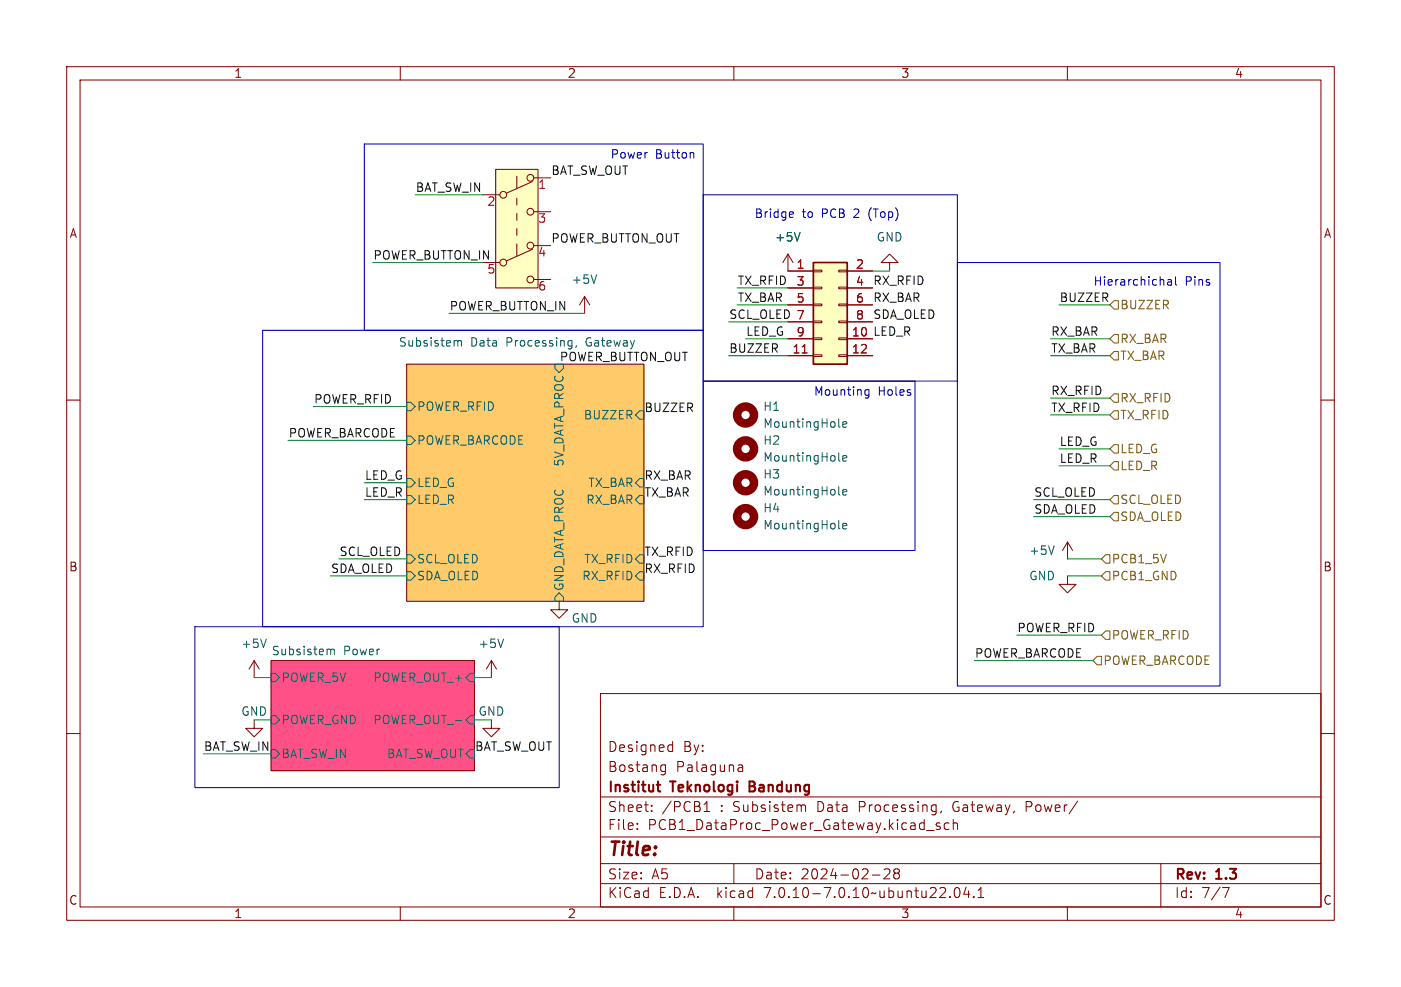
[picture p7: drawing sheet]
<svg xmlns="http://www.w3.org/2000/svg" width="210mm" height="148mm" viewBox="0 0 210 148" stroke-linecap="round" stroke-linejoin="round" font-family="sans-serif">
<g fill="none" stroke="#840000" stroke-width=".15">
<path d="M10 10h190v128h-190zM12 12h186v124h-186zM60 10v2M110 10v2M160 10v2M72.4 29.2h2.5M72.4 39.4h2.5M74.3 25.4h6.3v17.8h-6.3zM77.5 26.4v1.8M77.5 29.7v1M77.5 32v1M77.5 34.3v1"/>
<path d="M77.5 36.6v1.8M79.8 37.4l-3.9 1.7M79.8 27.2l-3.9 1.8M80 26.7h2.5M80 31.8h2.5M80 36.8h2.5M118.1 38.1v2.5h3.8M118.1 38.1l-.8 1.3M118.1 38.1l.8 1.3M133.3 39.4h1.3l-1.3-1.3-1.2 1.3h1.2v1.2M10 60h2M61 54.6h35.5v35.6h-35.5z"/>
<path d="M80 41.9h2.5M87.6 44.5l-.7 1.2M87.6 44.5v2.5M87.6 44.5l.8 1.2M118.1 50.8h3.8M118.1 53.3h3.8M118.1 43.2h3.8M118.1 45.7h3.8M118.1 48.3h3.8M121.9 53.2h1.3v.3h-1.3zM121.9 50.7h1.3v.2h-1.3zM121.9 48.1h1.3v.3h-1.3z"/>
<path d="M121.9 45.6h1.3v.2h-1.3zM121.9 43.1h1.3v.2h-1.3zM121.9 40.5h1.3v.3h-1.3zM125.7 53.2h1.3v.3h-1.3zM125.7 50.7h1.3v.2h-1.3zM125.7 48.1h1.3v.3h-1.3zM125.7 45.6h1.3v.2h-1.3zM125.7 43.1h1.3v.2h-1.3zM125.7 40.5h1.3v.3h-1.3zM127 40.6h3.8M127 50.8h3.8M127 53.3h3.8"/>
<path d="M127 43.2h3.8M127 45.7h3.8M127 48.3h3.8M198 60h2M38.1 99.1l-.8 1.2M38.1 99.1v2.5M38.1 99.1l.8 1.2M40.6 99.1h30.5v16.5h-30.5zM73.7 99.1l-.8 1.2M73.7 99.1v2.5M73.7 99.1l.7 1.2M83.8 90.2v1.2h1.3l-1.3 1.3-1.3-1.3h1.3"/>
<path d="M160 86.4v1.2h1.3l-1.3 1.3-1.3-1.3h1.3M160 81.3v2.5M160 81.3l-.7 1.3M160 81.3l.8 1.3M10 110h2M38.1 108v1.2h1.3l-1.3 1.3-1.3-1.3h1.3M73.7 108v1.2h1.2l-1.2 1.3-1.3-1.3h1.3M90 104h108v32h-108zM90 119.5h108M99.2 115.6h.6M99.2 114.8h.6M99.8 114.7v1.2a.41 .41 0 0 1-.6 .3"/>
<path d="M100.4 111.7l.4 .1M100.8 111.2v1.5M100.8 112.6l-.4 .1M110.7 115.6h.6M110.7 114.8h.5l.1 .9M111.3 115l-.6 .2M198 110h2M60 136v2M90 132.5h108M90 129.5h108M90 125.5h108M95.5 124.2v.2"/>
<path d="M95.5 123.5v.1M97.7 121.5v.2M97.7 120.8v.1M105.5 121.7h.9M105.5 120.6l.5-.4v1.5M110 136v2M110 129.5v3M120.3 120.7l.4 .1 .1 .1v.8M130.8 131.2h1.1M132.5 130.4l.3-.1 .5 .1a.41 .41 0 0 1 0 .5l-.8 .9h.9M134.3 130.9l-.3-.3v-.2l.3-.1 .4 .1 .1 .2v.2l-.3 .1M134.3 130.9l-.3 .3v.3l.3 .3 .4-.1 .1-.2v-.4l-.3-.2"/>
<path d="M134.3 130.9h.2M138.9 124.5h1.1M140.9 123.5l-.4-.1-.2 .2 .1 .2 .5 .2v.3h-.6M141.1 121.6l-.1 .3M142.3 123.5l-.5-.1-.3 .3v.4l.2 .2h.6M142.4 134.4v.2M142.9 123.5a.37 .37 0 0 1 .6 .1v.8M142.9 122.9v1.5M143.2 133.2l.3-.1a.94 .94 0 0 1 0 1.5h-.1a.91 .91 0 0 1-.2-1.4zM144.8 133l-.3 1.1h.9M145.2 133.6v1M146 134.4v.2"/>
<path d="M146.6 134.6h.9M146.6 133.5l.4-.4v1.5M153.8 121h.6M154.4 120.2h-.6v1.5M160 136v2M174 129.5v6.5M183.3 133.1h1l-.7 1.5"/>
<circle cx="75.4" cy="39.4" r=".51"/>
<circle cx="75.4" cy="29.2" r=".51"/>
<circle cx="79.5" cy="36.8" r=".51"/>
<circle cx="79.5" cy="31.8" r=".51"/>
<circle cx="79.5" cy="26.7" r=".51"/>
<circle cx="79.5" cy="41.9" r=".51"/>
</g>
<path d="M98.4 117.7h.6M98.6 118.5l.1 .1 .3 .1M112.3 117.9h.5M112.8 117.2h-.5v1.5h.6" fill="none" stroke="#840000" stroke-width=".3"/>
<path d="M40.6 99.1h30.5v16.5h-30.5z" fill="#ff5087" stroke="#ff5087" stroke-width=".15"/>
<path d="M61 54.6h35.5v35.6h-35.5z" fill="#ffcb6a" stroke="#ffcb6a" stroke-width=".15"/>
<g fill="none" stroke="#006464" stroke-width=".15">
<path d="M119.9 34.9l-.4 1.2M68.4 51.1l.2 .1M68.6 51.2v.7M68.6 51.2l.2-.1h.3l.1 .8M83.2 54.6h1.3v.6l-.7 .7-.6-.7zM85.6 51.1h.1M85.7 51.1v1.1M85.7 51.8l-.1 .1M86.4 51.8l-.1 .3M89.4 41.2l-.4 1.3M61 71.8h.6l.6 .6-.6 .6h-.6zM61 74.3h.6l.6 .6-.6 .7h-.6z"/>
<path d="M61 65.4h.6l.6 .6-.6 .7h-.6zM61 60.3h.6l.6 .7-.6 .6h-.6zM95.9 74.3h.6v1.3h-.6l-.7-.7zM95.9 71.8h.6v1.2h-.6l-.7-.6zM95.9 61.6h.6v1.3h-.6l-.7-.7zM125.7 74.1l.2 .1M125.7 69l.2 .2M125.7 79.1l.2 .2M125.7 63.9l.2 .2M126.3 73.8l.6-.1v-.2l-.4-.1-.2 .2 .1 .6h.5M126.3 63.7l.6-.2v-.2l-.4-.1-.2 .2 .1 .6h.5M126.3 68.7l.6-.1v-.2l-.4-.1-.2 .2 .1 .6h.5"/>
<path d="M126.3 78.9l.6-.1v-.3h-.4l-.2 .2 .1 .6h.5M39.9 95.8l-.4 1.3M49.4 97.3l.2 .2M49.6 97.5v.7M49.6 97.5l.2-.2 .3 .1v.8M61 83.2h.6l.6 .6-.6 .7h-.6zM61 85.7h.6l.6 .7-.6 .6h-.6zM75.5 95.8l-.4 1.3M83.2 89.5l.6-.6 .7 .6v.7h-1.3zM95.9 85.7h.6v1.3h-.6l-.7-.6zM95.9 83.2h.6v1.3h-.6l-.7-.7zM158 81.9l-.4 1.2"/>
<path d="M40.6 101h.7l.6 .6-.6 .6h-.7zM40.6 107.3h.7l.6 .7-.6 .6h-.7zM40.6 112.4h.7l.6 .6-.6 .7h-.7zM70.5 101h.6v1.2h-.6l-.7-.6zM70.5 107.3h.6v1.3h-.6l-.7-.6zM70.5 112.4h.6v1.3h-.6l-.7-.7z"/>
</g>
<g fill="none" stroke="#840000" stroke-width="1.3">
<circle cx="111.8" cy="62.2" r="1.27"/>
<circle cx="111.8" cy="67.3" r="1.27"/>
<circle cx="111.8" cy="72.4" r="1.27"/>
<circle cx="111.8" cy="77.5" r="1.27"/>
</g>
<g fill="#ffffc2" stroke="#ffffc2" stroke-width=".15">
<path d="M121.9 39.4h5.1v15.2h-5.1z"/>
<path d="M74.3 25.4h6.3v17.8h-6.3z"/>
</g>
<path d="M121.9 39.4h5.1v15.2h-5.1z" fill="none" stroke="#840000" stroke-width=".25"/>
<path d="M120.3 52.9h.7" fill="none" stroke="#a90000" stroke-width=".15"/>
<g fill="none" stroke="#725600" stroke-width=".15">
<path d="M166.4 53.3l.6-.6h.6v1.3h-.6zM166.4 59.7l.6-.6h.6v1.2h-.6zM167 45.1h.6v1.3h-.6l-.6-.7zM167 50.2h.6v1.2h-.6l-.6-.6zM166.4 77.5l.6-.7h.6v1.3h-.6zM166.4 69.9l.6-.7h.6v1.3h-.6zM166.4 74.9l.6-.6h.6v1.3h-.6zM167 61.6h.6v1.3h-.6l-.6-.7zM167 66.7h.6v1.2h-.6l-.6-.6zM164.5 98.4h.6v1.3h-.6l-.7-.6zM165.7 83.2h.7v1.3h-.7l-.6-.7zM165.7 94.6h.7v1.3h-.7l-.6-.6z"/>
<path d="M165.7 85.7h.7v1.3h-.7l-.6-.6z"/>
</g>
<g fill="none" stroke="#0000c2" stroke-width=".15">
<path d="M54.6 21.6h50.8v27.9h-50.8zM103.8 22.9l.2 .2v.6M105.4 29.2h38.1v28h-38.1zM118.5 31.8h.4v.3l-.6 .1M118.9 32.5l-.4 .1M143.5 39.4h39.4v63.5h-39.4zM39.4 49.5h66v44.5h-66zM105.4 57.2h31.8v25.4h-31.8zM129.7 59.2l.2 .1 .3-.1M130.2 58.4v1.1l-.2 .2-.3-.1M130.2 58.5l-.3-.1-.2 .2M175.1 42h.4l.1 .8"/>
<path d="M175.6 42.2l-.4 .1a.25 .25 0 0 0-.2 .2 .25 .25 0 0 0 .2 .3l.4-.1M176.2 41.5v1.1l.2 .2M29.2 94h54.6v24.1h-54.6z"/>
</g>
<g fill="none" stroke="#009600" stroke-width=".15">
<path d="M55.9 39.4h16.5M62.2 29.2h10.2M67.3 47h20.3M109.2 53.3h8.9M109.2 48.3h8.9M110.5 45.7h7.6M110.5 43.2h7.6M111.8 50.8h6.3M130.8 40.6h2.5M157.5 50.8h8.9M157.5 59.7h8.9M157.5 53.3h8.9"/>
<path d="M158.7 45.7h7.7M43.2 66h17.8M47 61h14M54.6 72.4h6.4M54.6 74.9h6.4M154.9 74.9h11.5M154.9 77.5h11.5M157.5 62.2h8.9M158.7 69.9h7.7M158.7 67.3h7.7M49.5 86.4h11.5M50.8 83.8h10.2"/>
<path d="M146 99.1h17.8M152.4 95.3h12.7M160 86.4h5.1M160 83.8h5.1M30.5 113h10.1M38.1 101.6h2.5M38.1 108h2.5M71.1 101.6h2.6"/>
</g>
<text font-size="2.8" fill="#840000" x="91" y="128.9">Title:</text>
<g font-size="2.1" fill="#840000">
<text x="91" y="113">Designed</text>
<text x="102.4" y="113">By:</text>
<text x="91" y="119.2">Institut</text>
<text x="91" y="116">Bostang</text>
<text x="100.7" y="119.2">Teknologi</text>
<text x="101.3" y="116">Palaguna</text>
<text x="113" y="119.2">Bandung</text>
<text x="91" y="124.7">File:</text>
<text x="91" y="122">Sheet:</text>
<text x="97.1" y="124.7">PCB1_DataProc_Power_Gateway.kicad_sch</text>
<text x="99.2" y="122">/PCB1</text>
<text x="108" y="122">: Subsistem</text>
<text x="122.8" y="122">Data</text>
<text x="129.2" y="122">Processing,</text>
<text x="143.4" y="122">Gateway,</text>
<text x="154.5" y="122">Power/</text>
<text x="91" y="134.9">KiCad</text>
<text x="91" y="132.1">Size:</text>
<text x="97.7" y="132.1">A5</text>
<text x="98.7" y="134.9">E.D.A.</text>
<text x="107.6" y="134.9">kicad</text>
<text x="113" y="132.1">Date:</text>
<text x="114.9" y="134.9">7.0.10-7.0.10~ubuntu22.04.1</text>
<text x="120" y="132.1">2024-02-28</text>
<text x="176" y="132.3">Rev:</text>
<text x="176" y="134.9">Id:</text>
<text x="180.1" y="134.9">7/7</text>
<text x="182.4" y="132.3">1.3</text>
</g>
<g font-size="1.8" fill="#840000">
<text x="35" y="11.9">1</text>
<text x="85" y="11.9">2</text>
<text x="135" y="11.9">3</text>
<text x="185" y="11.9">4</text>
<text x="10.3" y="35.9">A</text>
<text x="198.4" y="35.9">A</text>
<text x="10.3" y="85.9">B</text>
<text x="198.3" y="85.9">B</text>
<text x="10.3" y="135.9">C</text>
<text x="35" y="137.9">1</text>
<text x="85" y="137.9">2</text>
<text x="135" y="137.9">3</text>
<text x="185" y="137.9">4</text>
<text x="198.3" y="135.9">C</text>
</g>
<g font-size="1.8" fill="#0000c2">
<text x="91.4" y="23.9">Power</text>
<text x="98.2" y="23.9">Button</text>
<text x="113" y="32.8">Bridge</text>
<text x="120.2" y="32.8">to</text>
<text x="123.3" y="32.8">PCB</text>
<text x="128.3" y="32.8">2</text>
<text x="130.7" y="32.8">(Top)</text>
<text x="163.8" y="42.9">Hierarchichal</text>
<text x="177.6" y="42.9">Pins</text>
<text x="121.9" y="59.4">Mounting</text>
<text x="131.6" y="59.4">Holes</text>
</g>
<g font-size="1.8" fill="#0f0f0f">
<text x="62.2" y="28.9">BAT_SW_IN</text>
<text x="82.5" y="26.3">BAT_SW_OUT</text>
<text x="55.9" y="39">POWER_BUTTON_IN</text>
<text x="82.5" y="36.5">POWER_BUTTON_OUT</text>
<text x="67.3" y="46.6">POWER_BUTTON_IN</text>
<text x="109.2" y="47.9">SCL_OLED 7</text>
<text x="110.5" y="42.8">TX_RFID</text>
<text x="110.5" y="45.4">TX_BAR</text>
<text x="130.8" y="47.9">SDA_OLED</text>
<text x="130.8" y="45.4">RX_BAR</text>
<text x="130.8" y="42.8">RX_RFID</text>
<text x="158.7" y="45.4">BUZZER</text>
<text x="76" y="52.1">Processing,</text>
<text x="88.1" y="52.1">Gateway</text>
<text x="109.2" y="53">BUZZER</text>
<text x="111.8" y="50.5">LED_G</text>
<text x="130.8" y="50.5">LED_R</text>
<text x="157.5" y="50.5">RX_BAR</text>
<text x="157.5" y="53">TX_BAR</text>
<text x="83.8" y="54.3">POWER_BUTTON_OUT</text>
<text x="157.5" y="59.3">RX_RFID</text>
<text x="43.2" y="65.7">POWER_BARCODE</text>
<text x="47" y="60.6">POWER_RFID</text>
<text x="96.5" y="61.9">BUZZER</text>
<text x="157.5" y="61.9">TX_RFID</text>
<text x="158.7" y="69.5">LED_R</text>
<text x="158.7" y="67">LED_G</text>
<text x="54.6" y="72">LED_G</text>
<text x="54.6" y="74.6">LED_R</text>
<text x="96.5" y="72">RX_BAR</text>
<text x="96.5" y="74.6">TX_BAR</text>
<text x="154.9" y="77.1">SDA_OLED</text>
<text x="154.9" y="74.6">SCL_OLED</text>
<text x="50.8" y="83.5">SCL_OLED</text>
<text x="96.5" y="83.5">TX_RFID</text>
<text x="49.5" y="86">SDA_OLED</text>
<text x="96.5" y="86">RX_RFID</text>
<text x="152.4" y="94.9">POWER_RFID</text>
<text x="146" y="98.7">POWER_BARCODE</text>
<text x="30.5" y="112.7">BAT_SW_IN</text>
<text x="71.1" y="112.7">BAT_SW_OUT</text>
</g>
<g font-size="1.8" fill="#a90000">
<text x="80.6" y="28.7">1</text>
<text x="73" y="31.2">2</text>
<text x="80.6" y="33.7">3</text>
<text x="73" y="41.4">5</text>
<text x="80.6" y="38.8">4</text>
<text x="119.3" y="40.4">1</text>
<text x="128.2" y="40.4">2</text>
<text x="80.6" y="43.9">6</text>
<text x="119.3" y="42.9">3</text>
<text x="119.3" y="45.5">5</text>
<text x="128.2" y="42.9">4</text>
<text x="128.2" y="45.5">6</text>
<text x="118.7" y="53.1">11</text>
<text x="119.3" y="50.5">9</text>
<text x="119.3" y="48">7</text>
<text x="127.6" y="50.5">10</text>
<text x="127.6" y="53.1">12</text>
<text x="128.2" y="48">8</text>
</g>
<g font-size="1.8" fill="#006464">
<text x="116.1" y="36.4">+5V</text>
<text x="131.3" y="36.4">GND</text>
<text x="85.6" y="42.8">+5V</text>
<text x="59.7" y="52.1">Subsistem</text>
<text x="70.5" y="52.1">Data</text>
<text x="62.4" y="61.8">POWER_RFID</text>
<text x="87.4" y="63.1">BUZZER</text>
<text x="114.3" y="61.8">H1</text>
<text x="114.3" y="64.4">MountingHole</text>
<text x="62.4" y="66.9">POWER_BARCODE</text>
<text x="84.7" y="70.1" transform="rotate(-90 84.7 70.1)">5V_DATA_PROC</text>
<text x="114.3" y="72">H3</text>
<text x="114.3" y="66.9">H2</text>
<text x="114.3" y="69.4">MountingHole</text>
<text x="62.4" y="73.3">LED_G</text>
<text x="62.4" y="75.8">LED_R</text>
<text x="87.8" y="75.8">RX_BAR</text>
<text x="88.1" y="73.3">TX_BAR</text>
<text x="114.3" y="74.5">MountingHole</text>
<text x="114.3" y="77.1">H4</text>
<text x="114.3" y="79.6">MountingHole</text>
<text x="154.2" y="83.4">+5V</text>
<text x="62.4" y="84.7">SCL_OLED</text>
<text x="62.4" y="87.2">SDA_OLED</text>
<text x="84.7" y="88.7" transform="rotate(-90 84.7 88.7)">GND_DATA_PROC</text>
<text x="87.2" y="87.2">RX_RFID</text>
<text x="87.5" y="84.7">TX_RFID</text>
<text x="154.2" y="87.2">GND</text>
<text x="85.6" y="93.6">GND</text>
<text x="36.1" y="97.4">+5V</text>
<text x="40.6" y="98.3">Subsistem</text>
<text x="51.5" y="98.3">Power</text>
<text x="71.6" y="97.4">+5V</text>
<text x="36.1" y="107.5">GND</text>
<text x="42.1" y="102.5">POWER_5V</text>
<text x="55.8" y="102.5">POWER_OUT_+</text>
<text x="42.1" y="108.8">POWER_GND</text>
<text x="42.1" y="113.9">BAT_SW_IN</text>
<text x="55.8" y="108.8">POWER_OUT_-</text>
<text x="57.9" y="113.9">BAT_SW_OUT</text>
</g>
<g font-size="1.8" fill="#725600">
<text x="167.8" y="46.6">BUZZER</text>
<text x="167.8" y="51.7">RX_BAR</text>
<text x="167.8" y="54.2">TX_BAR</text>
<text x="167.8" y="60.6">RX_RFID</text>
<text x="167.8" y="63.1">TX_RFID</text>
<text x="167.8" y="70.7">LED_R</text>
<text x="167.8" y="68.2">LED_G</text>
<text x="167.8" y="75.8">SCL_OLED</text>
<text x="167.8" y="78.3">SDA_OLED</text>
<text x="166.6" y="84.7">PCB1_5V</text>
<text x="166.6" y="87.2">PCB1_GND</text>
<text x="165.3" y="99.9">POWER_BARCODE</text>
<text x="166.6" y="96.1">POWER_RFID</text>
</g>
<text font-size="1.8" fill="#009600" x="71.6" y="107.5">GND</text>
</svg>
